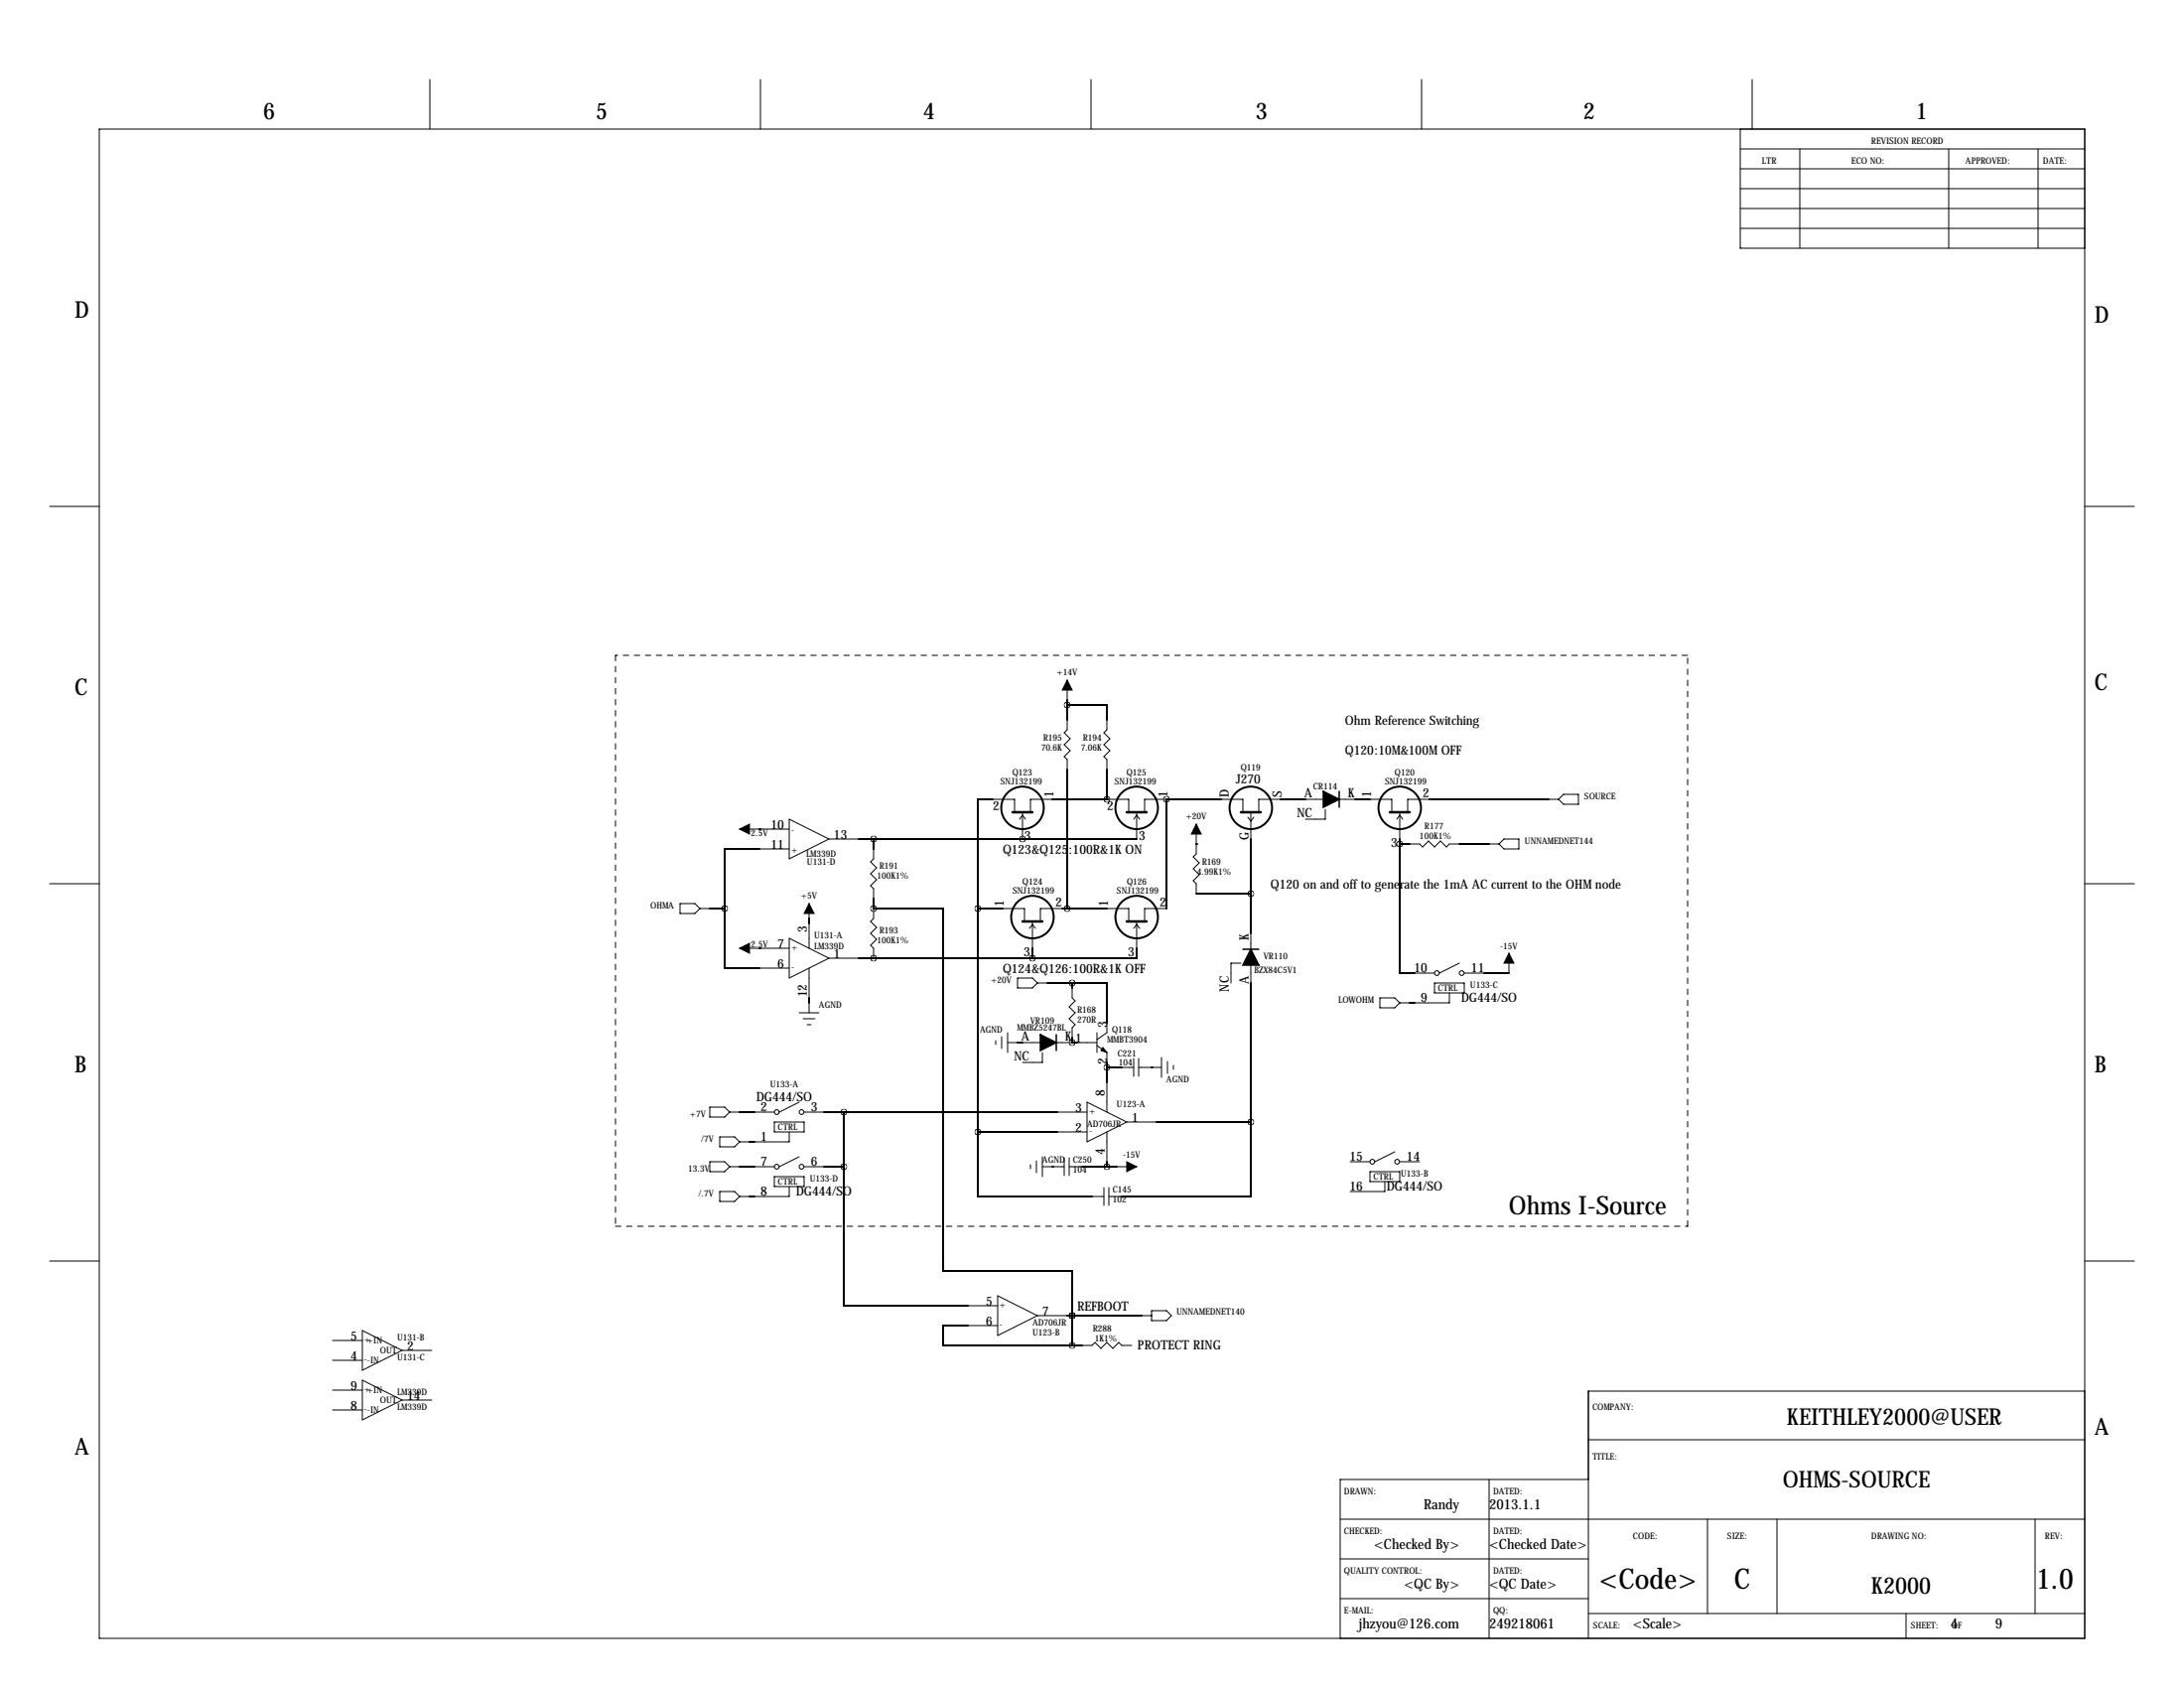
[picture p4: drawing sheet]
<svg xmlns="http://www.w3.org/2000/svg" width="559mm" height="432mm" viewBox="0 0 559 432" stroke-linecap="round" stroke-linejoin="round" font-family="sans-serif">
<g fill="none" stroke="#000" stroke-width=".25">
<path d="M25.4 33h508v386.1h-508zM110 20.3v12.7M194.6 20.3v12.7M279.1 20.3v12.7M363.7 20.3v12.7M445.3 38.1h88.1M445.3 33v30.5h88.1M448.3 20.3v12.7M460.5 38.1v25.4M498.6 38.1v25.4M521.5 38.1v25.4M445.3 48.3h88.1"/>
<path d="M445.3 43.2h88.1M445.3 53.3h88.1M445.3 58.4h88.1M12.7 129.5h12.7M533.4 129.5h12.7M273 174v5.1M273 184.1v2.6l-.7 .8 1.5 1.5-1.5 1.5 1.5 1.5-1.5 1.5 .7 .8v2.5M283.2 184.1v2.6l-.8 .8 1.6 1.5-1.6 1.5 1.6 1.5-1.6 1.5 .8 .8v2.5M189.2 212.1h12.7M194.3 217.2h7.6M201.9 209.5l10.2 5.1-10.2 5.1zM212.1 214.6h7.6"/>
<path d="M223.5 217.2v2.5l-.7 .8 1.5 1.5-1.5 1.5 1.5 1.5-1.5 1.6 .7 .7v2.6M254 204.5h5.6v3.3M260.9 209.5l.7-1 .8 1M261.6 207.8v6.8M269.2 204.5h-5.5v3.3M283.2 204.5h5.6v3.3M290.1 209.5l.7-1 .8 1M290.8 207.8v6.8M298.4 204.5h-5.5v3.3M306.1 210.8v7.6l-.8 .8 1.5 1.5-1.5 1.5 1.5 1.6-1.5 1.5 .8 .8v2.5M312.4 204.5h5.6v3.3M319.3 209l.7 1.1 .8-1.1"/>
<path d="M320 207.8v6.8M327.7 204.5h-5.6v3.3M334 204.5h4.6M339.1 207v2.5h-5.1M342.6 204.5h4.1M350.5 204.5h5.6v3.3M357.4 209.5l.7-1 .8 1M358.1 207.8v6.8M360.7 215.9h2.5l.8 .8 1.5-1.6 1.5 1.6 1.6-1.6 1.5 1.6 .7-.8h2.6M365.8 204.5h-5.6v3.3M381 215.9h2.5M383.5 215.9l1.3-1.3h3.8v2.6h-3.8z"/>
<path d="M396.2 204.5h2.6M400 203.2h3.9v2.5h-3.9l-1.2-1.2zM12.7 226.1h12.7M174 231.1h3.8l1.3 1.3-1.3 1.3h-3.8zM179.1 232.4h2.5M207 231.1v11.5M223.5 232.4v2.5l-.7 .8 1.5 1.5-1.5 1.6 1.5 1.5-1.5 1.5 .7 .8v2.5M256.5 232.4h5.6v3.3M263.4 237.5l.8-1 .7 1M264.2 235.7v6.9M271.8 232.4h-5.6v3.3M283.2 232.4h5.6v3.3"/>
<path d="M290.1 237.5l.7-1 .8 1M290.8 235.7v6.9M298.4 232.4h-5.5v3.3M320 238.8v4M533.4 226.1h12.7M189.2 242.6h12.7M194.3 247.6h7.6M201.9 240l10.2 5.1-10.2 5.1zM204.5 259.1h5M207 247.6v7.7M207 256.5v2.6M212.1 245.1h7.6"/>
<path d="M260.3 250.2h3.9l1.2 1.3-1.2 1.2h-3.9zM265.4 251.5h2.6M274.3 252.7v2.6l.8 .7-1.5 1.6 1.5 1.5-1.5 1.5 1.5 1.5-.8 .8v2.5M317.5 246.4h-2.5v5.1M320 246.9v4.6M353.1 255.3h3.8l1.2 1.2-1.2 1.3h-3.8zM358.1 256.5h2.6M361.9 248.9h5.1M367 251.5h7.6v2.5h-7.6zM370.8 254v2.5h-8.9M373.4 246.4l-5.1 2.5M374.6 248.9h5.1"/>
<path d="M386.1 243.8v5.1M205.5 260.6h3M206.5 262.1h1M254.8 266.2v1M256.3 265.2v3M257.8 266.7h2.5M257.8 264.2v5M261.6 266.7h4.6M266.7 269.2v2.6h-5.1M270.3 266.7h4M275.6 266.7h5.1M280.7 267.5l2.5 1.7v2.6"/>
<path d="M280.7 264.2v5M283.2 261.6v2.6l-2.5 1.7M283.2 276.9v7.6M287 273h3.1M290.1 270.8v4.5M291.3 273h5.9M291.3 270.8v4.5M297.2 270.5v5.1M298.7 271.5v3.1M300.2 272.5v1.1M181.6 297.2h3.8l1.3 1.2-1.3 1.3h-3.8zM181.6 283.2h3.8l1.3 1.3-1.3 1.3h-3.8z"/>
<path d="M184.1 290.8h3.9l1.2 1.3-1.2 1.3h-3.9zM186.7 298.4h2.5M186.7 284.5h2.5M189.2 292.1h2.6M193 298.4h5.1M193 284.5h5.1M198.1 287h7.6v2.6h-7.6zM201.9 289.6v2.5h-8.9M204.5 281.9l-5.1 2.6M204.5 295.9l-5.1 2.5M205.7 298.4h5.1M205.7 284.5h5.1"/>
<path d="M263.7 297.9v1.1M265.2 296.9v3.1M266.7 298.4h5.6M266.7 295.9v5.1M270.5 284.5h7.6M270.5 289.6h7.6M272.3 296.2v4.5M273.6 298.4h3.3M273.6 296.2v4.5M278.1 281.9l10.2 5.1-10.2 5.1zM283.2 289.6v7.6M285.8 298.4h5"/>
<path d="M288.3 287h7.6M345.4 297.2h5.1M350.5 299.7h7.6v2.6h-7.6zM356.9 294.6l-5.1 2.6M358.1 297.2h5.1M184.1 304.8h3.9l1.2 1.3-1.2 1.2h-3.9zM189.2 306.1h2.6M198.1 301h7.6v2.5h-7.6zM201.9 303.5v2.6h-8.9M279.4 306.1h3M282.4 303.8v4.6M283.7 306.1h3.3"/>
<path d="M283.7 303.8v4.6M354.3 302.3v2.5h-8.9M12.7 322.6h12.7M247.6 334h7.7M247.6 339.1h7.7M255.3 331.5l10.1 5-10.1 5.1zM265.4 336.5h7.6M292.1 336.5h2.5M294.6 335.3h3.8l1.3 1.2-1.3 1.3h-3.8zM533.4 322.6h12.7M85.1 342.9h7.6M85.1 348h7.6"/>
<path d="M85.1 355.6h7.6M92.7 340.4l10.2 5-10.2 5.1zM92.7 353.1l10.2 5-10.2 5.1zM102.9 345.4h7.6M102.9 358.1h7.6M276.9 344.2h2.5l.8-.8 1.5 1.5 1.5-1.5 1.5 1.5 1.6-1.5 .7 .8h2.6M533.4 355.9h-127v63.2M85.1 360.7h7.6M381 378.5v40.6M406.4 368.3h127M406.4 378.5h-63.5v40.6M342.9 388.6h190.5"/>
<path d="M342.9 398.8h63.5M436.9 388.6v24.1M454.7 388.6v24.1M520.7 388.6v24.1M342.9 408.9h63.5M406.4 412.7h127M487.7 412.7v6.4"/>
<circle cx="367.6" cy="248.9" r=".61"/>
<circle cx="374" cy="248.9" r=".61"/>
<circle cx="198.7" cy="298.4" r=".61"/>
<circle cx="198.7" cy="284.5" r=".61"/>
<circle cx="205.1" cy="298.4" r=".61"/>
<circle cx="205.1" cy="284.5" r=".61"/>
<circle cx="351.1" cy="297.2" r=".61"/>
<circle cx="357.5" cy="297.2" r=".61"/>
</g>
<path d="M157.5 167.6v146.1M431.8 167.6h-274.3M157.5 313.7h274.3M431.8 313.7v-146.1" fill="none" stroke="#000" stroke-width=".25" stroke-dasharray="1.4 1.4"/>
<path d="M273 174l1.3 2.5h-2.5zM189.2 212.1l2.6-1.3v2.6zM306.1 210.8l1.2 2.6h-2.5zM207 231.1l1.3 2.6h-2.6zM189.2 242.6l2.6-1.3v2.5zM386.1 243.8l1.2 2.6h-2.5zM282.2 268l1 1.2-1.5-.5zM288.3 297.2l2.5 1.2-2.5 1.3z" fill="#000" stroke="#000" stroke-width=".25"/>
<path d="M338.6 202.4l4 2.1-4 2zM320 242.8l2.1 4.1h-4.1zM266.2 264.7l4.1 2-4.1 2z" fill="#000" stroke="#000" stroke-width=".38"/>
<path d="M342.6 202.4v4.1M318 242.8h4.1M270.3 264.7v4" fill="none" stroke="#000" stroke-width=".38"/>
<g fill="none" stroke="#000" stroke-width=".51">
<path d="M273 179.1v5M273 180.3h10.2v3.8M273 196.8v35.6M283.2 196.8v7.7M194.3 217.2h-8.9v15.2M194.3 212.1h.1M219.7 214.6h71.1M223.5 214.6v2.6M254 204.5h-3.8v27.9M261.6 214.6h.1M269.2 204.5h14M283.2 204.5h.1"/>
<path d="M298.4 204.5h.1M298.4 204.5h14M298.4 204.5v27.9M306.1 215.9h.1M320 214.6v24.2M327.7 204.5h6.3M346.7 204.5h3.8M358.1 215.9v33h3.8M358.1 215.9h2.6M358.1 214.6v1.3M365.8 204.5h30.4M373.4 215.9h7.6"/>
<path d="M181.6 232.4h3.8M185.4 232.4v15.2h8.9M207 234.9v1.3M223.5 232.4h17.8v92.7h33v11.4M223.5 232.4h.1M223.5 229.9v2.5M250.2 232.4v57.2M250.2 232.4h6.3M271.8 232.4h11.4M306.1 228.6h13.9M194.3 242.6h.1M207 255.3v1.2"/>
<path d="M219.7 245.1h44.5M223.5 245.1h.1M264.2 242.6v2.5M268 251.5h6.3M274.3 251.5h8.9v10.1M274.3 251.5v1.2M290.8 242.6v2.5h-26.6M320 251.5v35.5M360.7 256.5h1.2M379.7 248.9h6.4M260.3 266.7h1.3M274.3 266.7h.1"/>
<path d="M274.3 266.7h1.3M274.3 265.4v1.3M283.2 271.8v5.1M283.2 273h3.8M294.6 273h.1M189.2 284.5h3.8M189.2 298.4h3.8M191.8 292.1h1.2M210.8 284.5h59.7M210.8 298.4h5.1M215.9 298.4v35.6h31.7M215.9 284.5v13.9"/>
<path d="M250.2 289.6v16.5h29.2M250.2 289.6h20.3M269.2 298.4h.1M276.9 298.4h8.9M283.2 297.2v1.2M295.9 287h24.1M320 287v19.1h-33M191.8 306.1h1.2M247.6 339.1h-6.3v5.1h33M273 336.5h19.1M274.3 336.5h.1M274.3 336.5v7.7"/>
<path d="M274.3 344.2h2.6"/>
<circle cx="261.6" cy="206.7" r="5.4"/>
<circle cx="290.8" cy="206.7" r="5.4"/>
<circle cx="320" cy="206.7" r="5.4"/>
<circle cx="358.1" cy="206.7" r="5.4"/>
<circle cx="264.2" cy="234.6" r="5.4"/>
<circle cx="290.8" cy="234.6" r="5.4"/>
</g>
<path d="M259.1 207.8h5.1M288.3 207.8h5.1M317.5 207.8h5.1M355.6 207.8h5.1M261.6 235.7h5.1M288.3 235.7h5.1" fill="none" stroke="#000" stroke-width=".63"/>
<path d="M283.2 204.5a.05 .05 0 0 0 .1 0 .05 .05 0 0 0-.1 0zM298.4 204.5a.06 .06 0 0 0 .1 0 .06 .06 0 0 0-.1 0zM274.3 266.7a.05 .05 0 0 0 .1 0 .05 .05 0 0 0-.1 0zM274.3 251.5a.05 .05 0 0 0 .1 0 .05 .05 0 0 0-.1 0zM283.2 273a.06 .06 0 0 0 .1 0 .06 .06 0 0 0-.1 0zM283.2 298.4a.06 .06 0 0 0 .1 0 .06 .06 0 0 0-.1 0zM274.3 344.2a.05 .05 0 0 0 .1 0 .05 .05 0 0 0-.1 0zM358.1 215.9a.05 .05 0 0 0 .1 0 .05 .05 0 0 0-.1 0zM274.3 336.5a.05 .05 0 0 0 .1 0 .05 .05 0 0 0-.1 0zM320 228.6a.05 .05 0 0 0 .1 0 .05 .05 0 0 0-.1 0zM273 180.3a.06 .06 0 0 0 .1 0 .06 .06 0 0 0-.1 0zM273 232.4a.06 .06 0 0 0 .1 0 .06 .06 0 0 0-.1 0zM250.1 232.4a.06 .06 0 0 0 .1 0 .06 .06 0 0 0-.1 0zM261.6 214.6a.05 .05 0 0 0 .1 0 .05 .05 0 0 0-.1 0zM264.1 245.1a.05 .05 0 0 0 .1 0 .05 .05 0 0 0-.1 0zM320 287a.05 .05 0 0 0 .1 0 .05 .05 0 0 0-.1 0zM250.1 289.6a.06 .06 0 0 0 .1 0 .06 .06 0 0 0-.1 0zM185.4 232.4a.05 .05 0 0 0 .1 0 .05 .05 0 0 0-.1 0zM223.5 214.6a.05 .05 0 0 0 .1 0 .05 .05 0 0 0-.1 0zM223.5 245.1a.05 .05 0 0 0 .1 0 .05 .05 0 0 0-.1 0zM223.5 232.4a.05 .05 0 0 0 .1 0 .05 .05 0 0 0-.1 0zM274.3 336.5a.05 .05 0 0 0 .1 0 .05 .05 0 0 0-.1 0zM215.8 284.5a.1 .1 0 0 0 .2 0 .1 .1 0 0 0-.2 0zM215.8 298.4a.1 .1 0 0 0 .2 0 .1 .1 0 0 0-.2 0z" fill="#000" stroke="#000" stroke-width="1.5"/>
<g font-size="7.3">
<text x="409.2" y="406.4">&lt;Code&gt;</text>
<text x="443.7" y="406.4">C</text>
<text x="521" y="406.4">1.0</text>
</g>
<text font-size="6.6" x="386.1" y="310.7">Ohms I-Source</text>
<g font-size="5.9">
<text x="67.3" y="30.5">6</text>
<text x="152.4" y="30.5">5</text>
<text x="236.2" y="30.5">4</text>
<text x="321.3" y="30.5">3</text>
<text x="405.1" y="30.5">2</text>
<text x="490.2" y="30.5">1</text>
<text x="19" y="81.3">D</text>
<text x="535.9" y="82.6">D</text>
<text x="19" y="177.8">C</text>
<text x="535.9" y="176.5">C</text>
<text x="19" y="274.3">B</text>
<text x="535.9" y="274.3">B</text>
<text x="457.2" y="364.5">KEITHLEY2000@USER</text>
<text x="535.9" y="367">A</text>
<text x="19" y="372.1">A</text>
<text x="456.1" y="380.5">OHMS-SOURCE</text>
<text x="478.8" y="407.7">K2000</text>
</g>
<g font-size="3.6">
<text x="364.2" y="386.1">Randy</text>
<text x="381" y="386.1">2013.1.1</text>
<text x="351.6" y="396.2">&lt;Checked By&gt;</text>
<text x="381" y="396.2">&lt;Checked Date&gt;</text>
<text x="359.2" y="406.4">&lt;QC By&gt;</text>
<text x="381" y="406.4">&lt;QC Date&gt;</text>
<text x="347.6" y="416.6">jhzyou@126.com</text>
<text x="381" y="416.6">249218061</text>
<text x="417.8" y="416.6">&lt;Scale&gt;</text>
<text x="499.1" y="416.6">4</text>
<text x="510.5" y="416.6">9</text>
</g>
<g font-size="3.3">
<text x="344.2" y="185.4">Ohm Reference Switching</text>
<text x="344.2" y="193">Q120:10M&amp;100M OFF</text>
<text x="269.5" y="204" transform="rotate(-90 269.5 204)">1</text>
<text x="298.7" y="204" transform="rotate(-90 298.7 204)">1</text>
<text x="314.5" y="204" transform="rotate(-90 314.5 204)">D</text>
<text x="316.2" y="200.4">J270</text>
<text x="327.9" y="204" transform="rotate(-90 327.9 204)">S</text>
<text x="333.7" y="204">A</text>
<text x="344.9" y="204">K</text>
<text x="350.8" y="204" transform="rotate(-90 350.8 204)">1</text>
<text x="364" y="204">2</text>
<text x="254.1" y="207.3">2</text>
<text x="283.3" y="207.3">2</text>
<text x="331.8" y="209">NC</text>
<text x="197.3" y="212.1">10</text>
<text x="213.4" y="214.6">13</text>
<text x="262.1" y="214.9">3</text>
<text x="291.3" y="214.9">3</text>
<text x="319.5" y="214.9" transform="rotate(-90 319.5 214.9)">G</text>
<text x="197.3" y="217.2">11</text>
<text x="256.5" y="218.4">Q123&amp;Q125:100R&amp;1K ON</text>
<text x="355.9" y="216.7">3</text>
<text x="325.1" y="227.3">Q120 on and off to generate the 1mA AC current to the OHM node</text>
<text x="256.8" y="231.9" transform="rotate(-90 256.8 231.9)">1</text>
<text x="270" y="231.9">2</text>
<text x="283.5" y="231.9" transform="rotate(-90 283.5 231.9)">1</text>
<text x="296.7" y="231.9">2</text>
<text x="206.5" y="238.5" transform="rotate(-90 206.5 238.5)">3</text>
<text x="199" y="242.6">7</text>
<text x="213.4" y="245.1">1</text>
<text x="262" y="244.6">3</text>
<text x="288.6" y="244.6">3</text>
<text x="319.5" y="240.5" transform="rotate(-90 319.5 240.5)">K</text>
<text x="199" y="247.6">6</text>
<text x="256.5" y="248.9">Q124&amp;Q126:100R&amp;1K OFF</text>
<text x="319.5" y="251.8" transform="rotate(-90 319.5 251.8)">A</text>
<text x="361.9" y="248.6">10</text>
<text x="376.4" y="248.6">11</text>
<text x="206.5" y="255.1" transform="rotate(-90 206.5 255.1)">12</text>
<text x="314.5" y="253.6" transform="rotate(-90 314.5 253.6)">NC</text>
<text x="363.6" y="256.2">9</text>
<text x="373.8" y="256.3">DG444/SO</text>
<text x="283.2" y="262.9" transform="rotate(-90 283.2 262.9)">3</text>
<text x="261.3" y="266.2">A</text>
<text x="272.5" y="266.2">K 1</text>
<text x="259.4" y="271.3">NC</text>
<text x="283.2" y="272.2" transform="rotate(-90 283.2 272.2)">2</text>
<text x="193.5" y="281.7">DG444/SO</text>
<text x="282.7" y="280.4" transform="rotate(-90 282.7 280.4)">8</text>
<text x="194.6" y="284.1">2</text>
<text x="207.5" y="284.1">3</text>
<text x="275.2" y="284.5">3</text>
<text x="289.6" y="287">1</text>
<text x="194.6" y="291.7">1</text>
<text x="275.2" y="289.6">2</text>
<text x="194.6" y="298.1">7</text>
<text x="207.5" y="298.1">6</text>
<text x="282.7" y="295.3" transform="rotate(-90 282.7 295.3)">4</text>
<text x="345.3" y="296.8">15</text>
<text x="359.9" y="296.8">14</text>
<text x="194.6" y="305.7">8</text>
<text x="203.6" y="305.8">DG444/SO</text>
<text x="345.3" y="304.4">16</text>
<text x="354.8" y="304.6">DG444/SO</text>
<text x="252.3" y="334">5</text>
<text x="275.6" y="335.3">REFBOOT</text>
<text x="252.3" y="339.1">6</text>
<text x="266.7" y="336.5">7</text>
<text x="89.7" y="342.9">5</text>
<text x="89.7" y="348">4</text>
<text x="104.1" y="345.4">2</text>
<text x="291.1" y="345.2">PROTECT RING</text>
<text x="89.7" y="355.6">9</text>
<text x="104.1" y="358.1">14</text>
<text x="89.7" y="360.7">8</text>
</g>
<g font-size="2.3">
<text x="450.8" y="41.9">LTR</text>
<text x="473.7" y="41.9">ECO NO:</text>
<text x="478.8" y="36.8">REVISION RECORD</text>
<text x="502.9" y="41.9">APPROVED:</text>
<text x="522.7" y="41.9">DATE:</text>
<text x="270.4" y="172.7">+14V</text>
<text x="266.9" y="189.6">R195</text>
<text x="277.1" y="189.6">R194</text>
<text x="266.4" y="192.1">70.6K</text>
<text x="276.5" y="192.1">7.06K</text>
<text x="317.4" y="197.2">Q119</text>
<text x="256" y="200.7">SNJ132199</text>
<text x="259" y="198.5">Q123</text>
<text x="285.2" y="200.7">SNJ132199</text>
<text x="288.2" y="198.5">Q125</text>
<text x="336" y="201.9">CR114</text>
<text x="354.3" y="200.7">SNJ132199</text>
<text x="356.9" y="198.5">Q120</text>
<text x="303.4" y="209.5">+20V</text>
<text x="405.4" y="204.5">SOURCE</text>
<text x="192.1" y="214">2.5V</text>
<text x="202.4" y="213.2">-</text>
<text x="363.2" y="214.6">100K1%</text>
<text x="364.5" y="212.1">R177</text>
<text x="390.1" y="215.9">UNNAMEDNET144</text>
<text x="202.4" y="218.3">+</text>
<text x="206.2" y="219.3">LM339D</text>
<text x="206.5" y="221.3">U131-D</text>
<text x="307.5" y="221.3">R169</text>
<text x="224.4" y="224.8">100K1%</text>
<text x="225" y="222.2">R191</text>
<text x="261.6" y="226.4">Q124</text>
<text x="288.3" y="226.4">Q126</text>
<text x="306.3" y="223.9">4.99K1%</text>
<text x="166.4" y="232.4">OHMA</text>
<text x="205" y="229.9">+5V</text>
<text x="259.1" y="228.6">SNJ132199</text>
<text x="285.7" y="228.6">SNJ132199</text>
<text x="225" y="238.8">R193</text>
<text x="192.1" y="242.3">2.5V</text>
<text x="202.4" y="243.1">+</text>
<text x="208.3" y="240">U131-A</text>
<text x="208.3" y="242.8">LM339D</text>
<text x="224.4" y="241.3">100K1%</text>
<text x="323.3" y="245.5">VR110</text>
<text x="383.8" y="242.9">-15V</text>
<text x="202.4" y="248.2">-</text>
<text x="253.6" y="251.5">+20V</text>
<text x="320.9" y="248.9">BZX84C5V1</text>
<text x="209.5" y="257.8">AGND</text>
<text x="342.4" y="256.5">LOWOHM</text>
<text x="367.9" y="253.6">CTRL</text>
<text x="376.2" y="252.7">U133-C</text>
<text x="260.2" y="263.7">MMBZ5247BL</text>
<text x="263.6" y="261.9">VR109</text>
<text x="275.6" y="259.1">R168</text>
<text x="275.6" y="261.6">270R</text>
<text x="250.7" y="264.2">AGND</text>
<text x="283.2" y="266.7">MMBT3904</text>
<text x="284.5" y="264.2">Q118</text>
<text x="286" y="270.3">C221</text>
<text x="286.3" y="272.6">104</text>
<text x="197" y="278.1">U133-A</text>
<text x="298.4" y="276.9">AGND</text>
<text x="176.5" y="285.8">+7V</text>
<text x="278.6" y="285">+</text>
<text x="285.7" y="283.2">U123-A</text>
<text x="179.3" y="292.1">/7V</text>
<text x="199" y="289.2">CTRL</text>
<text x="278.1" y="288.3">AD706JR</text>
<text x="278.6" y="290.1">-</text>
<text x="176.1" y="299.7">13.3V</text>
<text x="266.7" y="297.5">AGND</text>
<text x="274.5" y="297.5">C250</text>
<text x="287.3" y="296.3">-15V</text>
<text x="199" y="303.1">CTRL</text>
<text x="207.2" y="302.3">U133-D</text>
<text x="274.6" y="300.1">104</text>
<text x="284.7" y="305.1">C145</text>
<text x="351.4" y="301.9">CTRL</text>
<text x="358.5" y="301">U133-B</text>
<text x="178.7" y="306.1">/.7V</text>
<text x="284.7" y="307.7">102</text>
<text x="255.8" y="334.5">+</text>
<text x="255.8" y="339.6">-</text>
<text x="264.2" y="341.6">U123-B</text>
<text x="264.2" y="339.1">AD706JR</text>
<text x="279.6" y="340.7">R288</text>
<text x="301" y="336.3">UNNAMEDNET140</text>
<text x="93.2" y="343.4">++IN</text>
<text x="97.3" y="346.2">OUT</text>
<text x="101.6" y="342.9">U131-B</text>
<text x="101.6" y="348">U131-C</text>
<text x="280.1" y="343.2">1K1%</text>
<text x="93.2" y="348.5">--IN</text>
<text x="93.2" y="356.1">++IN</text>
<text x="97.3" y="358.9">OUT</text>
<text x="101.6" y="356.9">LM339D</text>
<text x="93.2" y="361.2">--IN</text>
<text x="101.6" y="360.7">LM339D</text>
<text x="407.4" y="360.7">COMPANY:</text>
<text x="407.4" y="373.4">TITLE:</text>
<text x="343.9" y="382.3">DRAWN:</text>
<text x="382" y="382.3">DATED:</text>
<text x="343.9" y="392.4">CHECKED:</text>
<text x="382" y="392.4">DATED:</text>
<text x="417.8" y="393.7">CODE:</text>
<text x="442" y="393.7">SIZE:</text>
<text x="478.8" y="393.7">DRAWING NO:</text>
<text x="523.2" y="393.7">REV:</text>
<text x="343.9" y="402.6">QUALITY CONTROL:</text>
<text x="382" y="402.6">DATED:</text>
<text x="343.9" y="412.7">E-MAIL:</text>
<text x="382" y="412.7">QQ:</text>
<text x="407.7" y="416.6">SCALE:</text>
<text x="488.9" y="416.6">SHEET:</text>
<text x="499.4" y="416.6">OF</text>
</g>
</svg>
